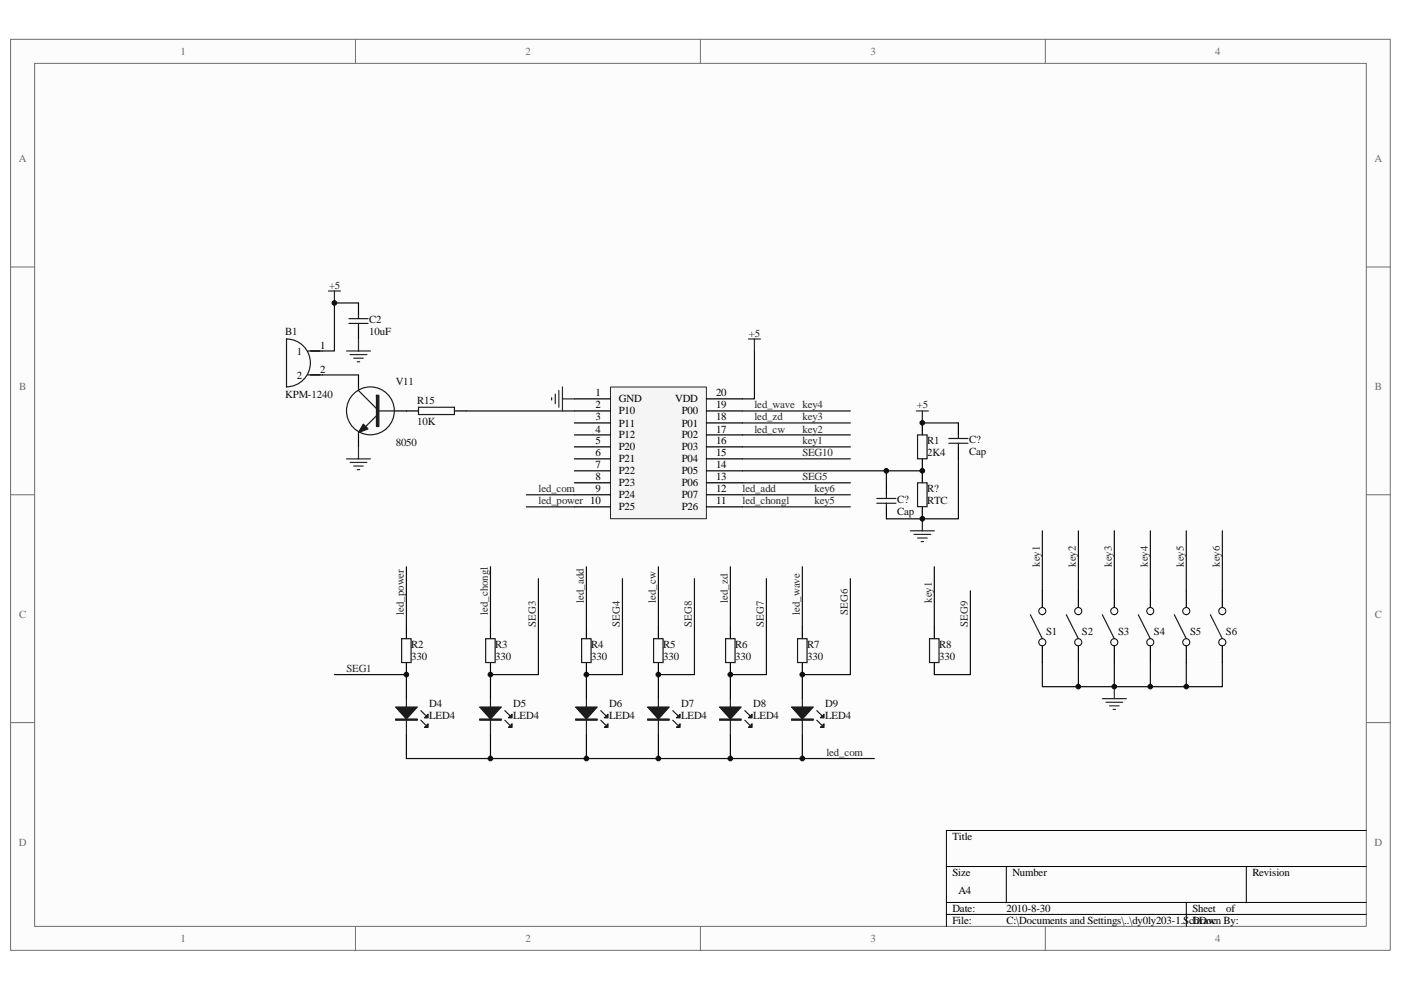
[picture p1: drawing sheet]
<svg xmlns="http://www.w3.org/2000/svg" width="297mm" height="210mm" viewBox="0 0 297 210" stroke-linecap="round" stroke-linejoin="round" font-family="sans-serif">
<path d="M2.3 8.4h292.5v193.2h-292.5z" fill="#fcfcfc"/>
<path d="M2.2 8.3h292.6v193.3h-292.6z" fill="none" stroke="#6e6e6e" stroke-width=".21"/>
<path d="M7.4 13.5h282.3v183h-282.3z" fill="#fcfcfc"/>
<g fill="none" stroke="#6e6e6e" stroke-width=".21">
<path d="M7.3 13.4h282.4v183.1h-282.4zM75.4 8.3v5.1M148.5 8.3v5.1M221.6 8.3v5.1M2.2 56.6h5.1M289.7 56.6h5.1M2.2 104.9h5.1M289.7 104.9h5.1M2.2 153.3h5.1M289.7 153.3h5.1M75.4 196.5v5.1M148.5 196.5v5.1"/>
<path d="M221.6 196.5v5.1"/>
</g>
<path d="M289.7 176.1h-89v20.4M200.7 183.8h89M200.7 191.4h89M200.7 194h89M213.4 183.8v7.6M251.5 191.4v5.1M264.2 183.8v7.6" fill="none" stroke="#000" stroke-width=".21"/>
<path d="M129.5 82.1h20.3v27.9h-20.3z" fill="#f5f5f5"/>
<path d="M129.4 82.1h20.4v27.9h-20.4z" fill="none" stroke="#262626" stroke-width=".21"/>
<g fill="none" stroke="#000" stroke-width=".25">
<path d="M121.8 84.6h7.6M121.8 87.2h7.6M121.8 89.7h7.6M121.8 92.2h7.6M121.8 94.8h7.6M121.8 97.3h7.6M121.8 99.9h7.6M149.8 84.6h7.6M149.8 87.2h7.6M149.8 89.7h7.6M149.8 92.2h7.6M149.8 94.8h7.6"/>
<path d="M149.8 97.3h7.6M149.8 99.9h7.6M195.6 89.7v2.5M195.6 97.3v5.1M203.2 89.7v2.5M203.2 94.8v2.5M121.8 102.4h7.6M121.8 104.9h7.6M121.8 107.5h7.6M149.8 102.4h7.6M149.8 104.9h7.6M149.8 107.5h7.6"/>
<path d="M187.9 102.4v2.5M187.9 107.5v2.5M195.6 107.5v2.5M86.2 132.9v2.6M104 132.9v2.6M124.3 132.9v2.6M139.6 132.9v2.6M154.9 132.9v2.6M170.1 132.9v2.6M198.1 132.9v2.6M221 135.5v5M86.2 140.5v7.7"/>
<path d="M86.2 155.8v5.1M104 140.5v7.7M104 155.8v5.1M124.3 140.5v7.7M124.3 155.8v5.1M139.6 140.5v7.7M139.6 155.8v5.1M154.9 140.5v7.7M154.9 155.8v5.1M170.1 140.5v7.7M170.1 155.8v5.1M198.1 140.5v2.6"/>
</g>
<g fill="none" stroke="#1c1c1c" stroke-width=".25">
<path d="M194.5 92.2h2.1v5.1h-2.1zM201.2 94h4M201.2 93h4M203.2 92.2v.8M203.2 94v.8M185.9 106.7h4.1M185.9 105.7h4.1M187.9 104.9v.8M187.9 106.7v.8M194.5 102.4h2.1v5.1h-2.1zM85.2 135.5h2v5h-2zM103 135.5h2v5h-2z"/>
<path d="M123.3 135.5h2v5h-2zM138.6 135.5h2v5h-2zM153.8 135.5h2v5h-2zM169.1 135.5h2v5h-2zM197.1 135.5h2v5h-2zM86.2 148.2v7.6M89.2 152.8l1.1 1M89.2 150.7l1.1 1M104 148.2v7.6M107 152.8l1.1 1M107 150.7l1.1 1M124.3 148.2v7.6"/>
<path d="M127.4 152.8l1 1M127.4 150.7l1 1M139.6 148.2v7.6M142.6 152.8l1.1 1M142.6 150.7l1.1 1M154.9 148.2v7.6M157.9 152.8l1 1M157.9 150.7l1 1M170.1 148.2v7.6M173.2 152.8l1 1M173.2 150.7l1 1"/>
</g>
<g fill="none" stroke="#0e0e0e" stroke-width=".25">
<path d="M157.4 89.7h22.9M157.4 99.9h30.5M157.4 92.2h22.9M157.4 87.2h22.9M157.4 94.8h22.9M157.4 97.3h22.9M195.6 99.9h-7.7v2.5M195.6 89.7h7.6M203.2 97.3v12.7h-15.3M111.6 104.9h10.2M111.6 107.5h10.2M157.4 104.9h22.9"/>
<path d="M157.4 107.5h22.9M157.4 102.4h22.9M86.2 120.2v12.7M104 120.2v12.7M114.1 122.7v20.4h-10.1M124.3 120.2v12.7M132 122.7v20.4h-7.7M139.6 120.2v12.7M147.2 122.7v20.4h-7.6M154.9 120.2v12.7M162.5 122.7v20.4h-7.6M170.1 120.2v12.7"/>
<path d="M180.3 122.7v20.4h-10.2M198.1 120.2v12.7M205.7 125.3v17.8h-7.6M70.9 143.1h15.3M86.2 160.9h99.2"/>
</g>
<path d="M193 112.6h5.1M193.8 113.3h3.5M194.5 114.1h2.1M195.3 114.9h.5M195.6 110v2.6" fill="none" stroke="#262626" stroke-width=".25"/>
<g fill="#1c1c1c" stroke="#1c1c1c" stroke-width=".25">
<path d="M83.9 150h4.6l-2.3 2.5z"/>
<path d="M90.8 153.5v.8h-.8z"/>
<path d="M90 152.3l.8-.8v.8z"/>
<path d="M101.7 150h4.6l-2.3 2.5z"/>
<path d="M108.6 153.5v.8h-.8z"/>
<path d="M108.6 151.5v.8h-.8z"/>
<path d="M122 150h4.6l-2.3 2.5z"/>
<path d="M128.9 153.5v.8h-.8z"/>
<path d="M128.1 152.3l.8-.8v.8z"/>
<path d="M137.3 150h4.6l-2.3 2.5z"/>
<path d="M144.2 153.5v.8h-.8z"/>
<path d="M143.4 152.3l.8-.8v.8z"/>
<path d="M152.6 150h4.5l-2.2 2.5z"/>
<path d="M158.7 154.3l.7-.8v.8z"/>
<path d="M158.7 152.3l.7-.8v.8z"/>
<path d="M167.8 150h4.6l-2.3 2.5z"/>
<path d="M174.7 153.5v.8h-.8z"/>
<path d="M173.9 152.3l.8-.8v.8z"/>
<path d="M83.9 152.5h4.6v.3h-4.6z" fill-rule="evenodd"/>
<path d="M101.7 152.5h4.6v.3h-4.6z" fill-rule="evenodd"/>
<path d="M122 152.5h4.6v.3h-4.6z" fill-rule="evenodd"/>
<path d="M137.3 152.5h4.6v.3h-4.6z" fill-rule="evenodd"/>
<path d="M152.6 152.5h4.5v.3h-4.5z" fill-rule="evenodd"/>
<path d="M167.8 152.5h4.6v.3h-4.6z" fill-rule="evenodd"/>
</g>
<circle cx="221" cy="136.2" r=".75" fill="#fcfcfc" stroke="#000" stroke-width=".21"/>
<path d="M221 125.3v5.1" fill="none" stroke="#000" stroke-width=".25"/>
<circle cx="221" cy="129.6" r=".75" fill="#fcfcfc" stroke="#000" stroke-width=".21"/>
<path d="M218.5 130.4l2.5 5.1" fill="none" stroke="#1c1c1c" stroke-width=".25"/>
<path d="M228.6 135.5v5" fill="none" stroke="#000" stroke-width=".25"/>
<circle cx="228.6" cy="136.2" r=".75" fill="#fcfcfc" stroke="#000" stroke-width=".21"/>
<path d="M228.6 125.3v5.1" fill="none" stroke="#000" stroke-width=".25"/>
<circle cx="228.6" cy="129.6" r=".75" fill="#fcfcfc" stroke="#000" stroke-width=".21"/>
<path d="M226.1 130.4l2.5 5.1" fill="none" stroke="#1c1c1c" stroke-width=".25"/>
<path d="M236.3 135.5v5" fill="none" stroke="#000" stroke-width=".25"/>
<circle cx="236.2" cy="136.2" r=".75" fill="#fcfcfc" stroke="#000" stroke-width=".21"/>
<path d="M236.3 125.3v5.1" fill="none" stroke="#000" stroke-width=".25"/>
<circle cx="236.2" cy="129.6" r=".75" fill="#fcfcfc" stroke="#000" stroke-width=".21"/>
<path d="M233.7 130.4l2.6 5.1" fill="none" stroke="#1c1c1c" stroke-width=".25"/>
<path d="M243.9 135.5v5" fill="none" stroke="#000" stroke-width=".25"/>
<circle cx="243.9" cy="136.2" r=".75" fill="#fcfcfc" stroke="#000" stroke-width=".21"/>
<path d="M243.9 125.3v5.1" fill="none" stroke="#000" stroke-width=".25"/>
<circle cx="243.9" cy="129.6" r=".75" fill="#fcfcfc" stroke="#000" stroke-width=".21"/>
<path d="M241.3 130.4l2.6 5.1" fill="none" stroke="#1c1c1c" stroke-width=".25"/>
<path d="M251.5 135.5v5" fill="none" stroke="#000" stroke-width=".25"/>
<circle cx="251.5" cy="136.2" r=".75" fill="#fcfcfc" stroke="#000" stroke-width=".21"/>
<path d="M251.5 125.3v5.1" fill="none" stroke="#000" stroke-width=".25"/>
<circle cx="251.5" cy="129.6" r=".75" fill="#fcfcfc" stroke="#000" stroke-width=".21"/>
<path d="M249 130.4l2.5 5.1" fill="none" stroke="#1c1c1c" stroke-width=".25"/>
<path d="M259.2 135.5v5" fill="none" stroke="#000" stroke-width=".25"/>
<circle cx="259.1" cy="136.2" r=".75" fill="#fcfcfc" stroke="#000" stroke-width=".21"/>
<path d="M259.2 125.3v5.1" fill="none" stroke="#000" stroke-width=".25"/>
<circle cx="259.1" cy="129.6" r=".75" fill="#fcfcfc" stroke="#000" stroke-width=".21"/>
<g fill="none" stroke="#1c1c1c" stroke-width=".25">
<path d="M60.7 71.9a5.1 5.1 0 0 1 5.1 5.1 5.1 5.1 0 0 1-5.1 5zM65.3 74.4h2.6M65.3 79.5h2.6M74 68.6h4M74 67.6h4M76 66.8v.8M76 68.6v.8M76 82.1v.7l3.8 3.9M76 91.7v.5M79.8 88.2l-2.3 2.3M79.8 87.2h3.8M88.7 86.4h7.6v1.5h-7.6z"/>
<path d="M256.6 130.4l2.6 5.1"/>
<circle cx="78.5" cy="87.1" r="5.1"/>
</g>
<g fill="none" stroke="#0e0e0e" stroke-width=".25">
<path d="M68.4 79.5h7.6M76 64.3h-5.1v10.1h-2.5M160 74.4v10.2h-2.6M98.9 87.2h22.9M221 112.6v12.7M228.6 112.6v12.7M236.3 112.6v12.7M243.9 112.6v12.7M251.5 112.6v12.7M259.2 112.6v12.7M221 140.5v5.1h38.2v-5.1M228.6 140.5v5.1"/>
<path d="M236.3 140.5v5.1M243.9 140.5v5.1M251.5 140.5v5.1"/>
</g>
<g fill="none" stroke="#262626" stroke-width=".25">
<path d="M69.6 61.7h2.6M70.9 61.7v2.6M73.5 74.4h5M74.2 75.2h3.6M75 76h2M75.8 76.7h.5M76 71.9v2.5M158.7 71.9h2.5M160 71.9v2.5M73.5 97.3h5M74.2 98.1h3.6M75 98.8h2"/>
<path d="M75.8 99.6h.5M76 94.8v2.5M117 84.3v.6M117.7 83.6v2M118.5 82.8v3.6M119.2 82.1v5.1M119.2 84.6h2.6M194.3 87.2h2.5M195.6 87.2v2.5M233.7 148.2h5.1M234.5 148.9h3.5M235.2 149.7h2.1"/>
<path d="M236 150.5h.5M236.3 145.6v2.6"/>
</g>
<path d="M65.8 79.5h2.6M65.8 74.4h2.6M76 64.3v2.5M76 69.4v2.5M76 79.5v2.6M76 92.2v2.6M83.6 87.2h5.1M96.3 87.2h2.6" fill="none" stroke="#000" stroke-width=".25"/>
<g fill="#1c1c1c" stroke="#1c1c1c" stroke-width=".25">
<path d="M77 90l1 1-2 .7z"/>
<path d="M79.8 83.8h.5v6.7h-.5z" fill-rule="evenodd"/>
</g>
<g fill="#0e0e0e" stroke="#0e0e0e" stroke-width=".21">
<circle cx="70.9" cy="64.3" r=".49"/>
<circle cx="86.2" cy="143.1" r=".5"/>
<circle cx="104" cy="160.9" r=".5"/>
<circle cx="104" cy="143.1" r=".5"/>
<circle cx="124.3" cy="160.9" r=".5"/>
<circle cx="124.3" cy="143.1" r=".5"/>
<circle cx="139.6" cy="160.9" r=".5"/>
<circle cx="139.6" cy="143.1" r=".5"/>
<circle cx="154.8" cy="160.9" r=".5"/>
<circle cx="154.8" cy="143.1" r=".5"/>
<circle cx="170.1" cy="160.9" r=".5"/>
<circle cx="170.1" cy="143.1" r=".5"/>
<circle cx="187.9" cy="99.9" r=".49"/>
<circle cx="195.5" cy="110" r=".49"/>
<circle cx="195.5" cy="99.9" r=".49"/>
<circle cx="195.6" cy="89.7" r=".49"/>
<circle cx="228.6" cy="145.6" r=".49"/>
<circle cx="236.3" cy="145.6" r=".5"/>
<circle cx="243.9" cy="145.6" r=".49"/>
<circle cx="251.5" cy="145.6" r=".49"/>
</g>
<g font-size="2.3" fill="#706f64">
<text x="38.3" y="11.6">1</text>
<text x="111.4" y="11.6">2</text>
<text x="184.5" y="11.6">3</text>
<text x="257.7" y="11.6">4</text>
<text x="4" y="34.5">A</text>
<text x="291.4" y="34.5">A</text>
<text x="4" y="82.8">B</text>
<text x="291.5" y="82.8">B</text>
<text x="4" y="131.1">C</text>
<text x="291.5" y="131.1">C</text>
<text x="4" y="179.4">D</text>
<text x="291.4" y="179.4">D</text>
<text x="38.3" y="199.8">1</text>
<text x="111.4" y="199.8">2</text>
<text x="184.5" y="199.8">3</text>
<text x="257.7" y="199.8">4</text>
</g>
<g font-size="2.3" fill="#262626">
<text x="69.8" y="61.2">+5</text>
<text x="158.8" y="71.4">+5</text>
<text x="160" y="89.2">led_zd</text>
<text x="160" y="86.6">led_wave key4</text>
<text x="170.1" y="89.2">key3</text>
<text x="194.4" y="86.6">+5</text>
<text x="160" y="91.7">led_cw</text>
<text x="170.1" y="91.7">key2</text>
<text x="170.1" y="94.3">key1</text>
<text x="170.1" y="101.9">SEG5</text>
<text x="170.1" y="96.8">SEG10</text>
<text x="114.2" y="104.4">led_com</text>
<text x="114.2" y="107">led_power 10</text>
<text x="157.4" y="107">led_chongl</text>
<text x="157.4" y="104.4">led_add</text>
<text x="172.7" y="107">key5</text>
<text x="172.7" y="104.4">key6</text>
<text x="220.5" y="120.2" transform="rotate(-90 220.5 120.2)">key1</text>
<text x="228.1" y="120.2" transform="rotate(-90 228.1 120.2)">key2</text>
<text x="235.7" y="120.2" transform="rotate(-90 235.7 120.2)">key3</text>
<text x="243.3" y="120.2" transform="rotate(-90 243.3 120.2)">key4</text>
<text x="251" y="120.2" transform="rotate(-90 251 120.2)">key5</text>
<text x="258.6" y="120.2" transform="rotate(-90 258.6 120.2)">key6</text>
<text x="85.6" y="130.4" transform="rotate(-90 85.6 130.4)">led_power</text>
<text x="103.4" y="130.4" transform="rotate(-90 103.4 130.4)">led_chongl</text>
<text x="123.8" y="127.8" transform="rotate(-90 123.8 127.8)">led_add</text>
<text x="139.1" y="127.8" transform="rotate(-90 139.1 127.8)">led_cw</text>
<text x="154.3" y="127.8" transform="rotate(-90 154.3 127.8)">led_zd</text>
<text x="169.6" y="130.4" transform="rotate(-90 169.6 130.4)">led_wave</text>
<text x="179.8" y="130.4" transform="rotate(-90 179.8 130.4)">SEG6</text>
<text x="197.6" y="127.8" transform="rotate(-90 197.6 127.8)">key1</text>
<text x="113.6" y="132.9" transform="rotate(-90 113.6 132.9)">SEG3</text>
<text x="131.4" y="132.9" transform="rotate(-90 131.4 132.9)">SEG4</text>
<text x="146.7" y="132.9" transform="rotate(-90 146.7 132.9)">SEG8</text>
<text x="161.9" y="132.9" transform="rotate(-90 161.9 132.9)">SEG7</text>
<text x="205.2" y="132.9" transform="rotate(-90 205.2 132.9)">SEG9</text>
<text x="73.5" y="142.6">SEG1</text>
<text x="175.2" y="160.4">led_com</text>
</g>
<g font-size="2.3" fill="#0e0e0e">
<text x="60.5" y="71.1">B1</text>
<text x="78.3" y="68.6">C2</text>
<text x="78.3" y="71.1">10uF</text>
<text x="83.9" y="81.6">V11</text>
<text x="60.5" y="84.3">KPM-1240</text>
<text x="88.5" y="85.6">R15</text>
<text x="83.9" y="94.5">8050</text>
<text x="88.5" y="90.2">10K</text>
<text x="196.6" y="94.3">R1</text>
<text x="205.5" y="94">C?</text>
<text x="196.6" y="96.8">2K4</text>
<text x="205.5" y="96.6">Cap</text>
<text x="190.2" y="106.7">C?</text>
<text x="196.6" y="104.4">R?</text>
<text x="196.6" y="107">RTC</text>
<text x="190.2" y="109.3">Cap</text>
<text x="87.2" y="137.5">R2</text>
<text x="105" y="137.5">R3</text>
<text x="125.4" y="137.5">R4</text>
<text x="140.6" y="137.5">R5</text>
<text x="155.9" y="137.5">R6</text>
<text x="171.2" y="137.5">R7</text>
<text x="199.1" y="137.5">R8</text>
<text x="221.8" y="134.7">S1</text>
<text x="229.4" y="134.7">S2</text>
<text x="237" y="134.7">S3</text>
<text x="244.7" y="134.7">S4</text>
<text x="252.3" y="134.7">S5</text>
<text x="259.9" y="134.7">S6</text>
<text x="87.2" y="140">330</text>
<text x="105" y="140">330</text>
<text x="125.4" y="140">330</text>
<text x="140.6" y="140">330</text>
<text x="155.9" y="140">330</text>
<text x="171.2" y="140">330</text>
<text x="199.1" y="140">330</text>
<text x="91" y="150">D4</text>
<text x="108.8" y="150">D5</text>
<text x="129.2" y="150">D6</text>
<text x="144.4" y="150">D7</text>
<text x="159.7" y="150">D8</text>
<text x="175" y="150">D9</text>
<text x="91" y="152.5">LED4</text>
<text x="108.8" y="152.5">LED4</text>
<text x="129.2" y="152.5">LED4</text>
<text x="144.4" y="152.5">LED4</text>
<text x="159.7" y="152.5">LED4</text>
<text x="175" y="152.5">LED4</text>
</g>
<g font-size="2.3">
<text x="62.9" y="75.2">1</text>
<text x="67.9" y="73.9">1</text>
<text x="62.9" y="80.3">2</text>
<text x="67.9" y="79">2</text>
<text x="126.3" y="84.1">1</text>
<text x="126.3" y="86.6">2</text>
<text x="126.3" y="89.2">3</text>
<text x="131.2" y="85.4">GND</text>
<text x="131.2" y="87.9">P10</text>
<text x="143.2" y="85.4">VDD</text>
<text x="144.5" y="87.9">P00</text>
<text x="151.8" y="89.2">18</text>
<text x="151.8" y="86.6">19</text>
<text x="151.8" y="84.1">20</text>
<text x="126.3" y="91.7">4</text>
<text x="126.3" y="94.3">5</text>
<text x="131.2" y="90.5">P11</text>
<text x="131.2" y="93">P12</text>
<text x="131.2" y="95.5">P20</text>
<text x="144.5" y="95.5">P03</text>
<text x="144.5" y="93">P02</text>
<text x="144.5" y="90.5">P01</text>
<text x="151.8" y="94.3">16</text>
<text x="151.8" y="91.7">17</text>
<text x="126.3" y="96.8">6</text>
<text x="126.3" y="99.4">7</text>
<text x="126.3" y="101.9">8</text>
<text x="131.2" y="98.1">P21</text>
<text x="131.2" y="100.6">P22</text>
<text x="144.5" y="100.6">P05</text>
<text x="144.5" y="98.1">P04</text>
<text x="151.8" y="101.9">13</text>
<text x="151.8" y="99.4">14</text>
<text x="151.8" y="96.8">15</text>
<text x="126.3" y="104.4">9</text>
<text x="131.2" y="103.2">P23</text>
<text x="131.2" y="105.7">P24</text>
<text x="144.5" y="105.7">P07</text>
<text x="144.5" y="103.2">P06</text>
<text x="151.8" y="107">11</text>
<text x="151.8" y="104.4">12</text>
<text x="131.2" y="108.2">P25</text>
<text x="144.5" y="108.2">P26</text>
<text x="201.9" y="178.1">Title</text>
<text x="201.9" y="185.8">Size</text>
<text x="214.6" y="185.8">Number</text>
<text x="265.5" y="185.8">Revision</text>
<text x="203.2" y="189.6">A4</text>
<text x="201.9" y="193.4">Date:</text>
<text x="201.9" y="195.9">File:</text>
<text x="213.4" y="193.4">2010-8-30</text>
<text x="213.4" y="195.9">C:\Documents and Settings\..\dy0ly203-1.SchDoc</text>
<text x="252.8" y="195.9">Drawn By:</text>
<text x="252.8" y="193.4">Sheet</text>
<text x="259.9" y="193.4">of</text>
</g>
</svg>
